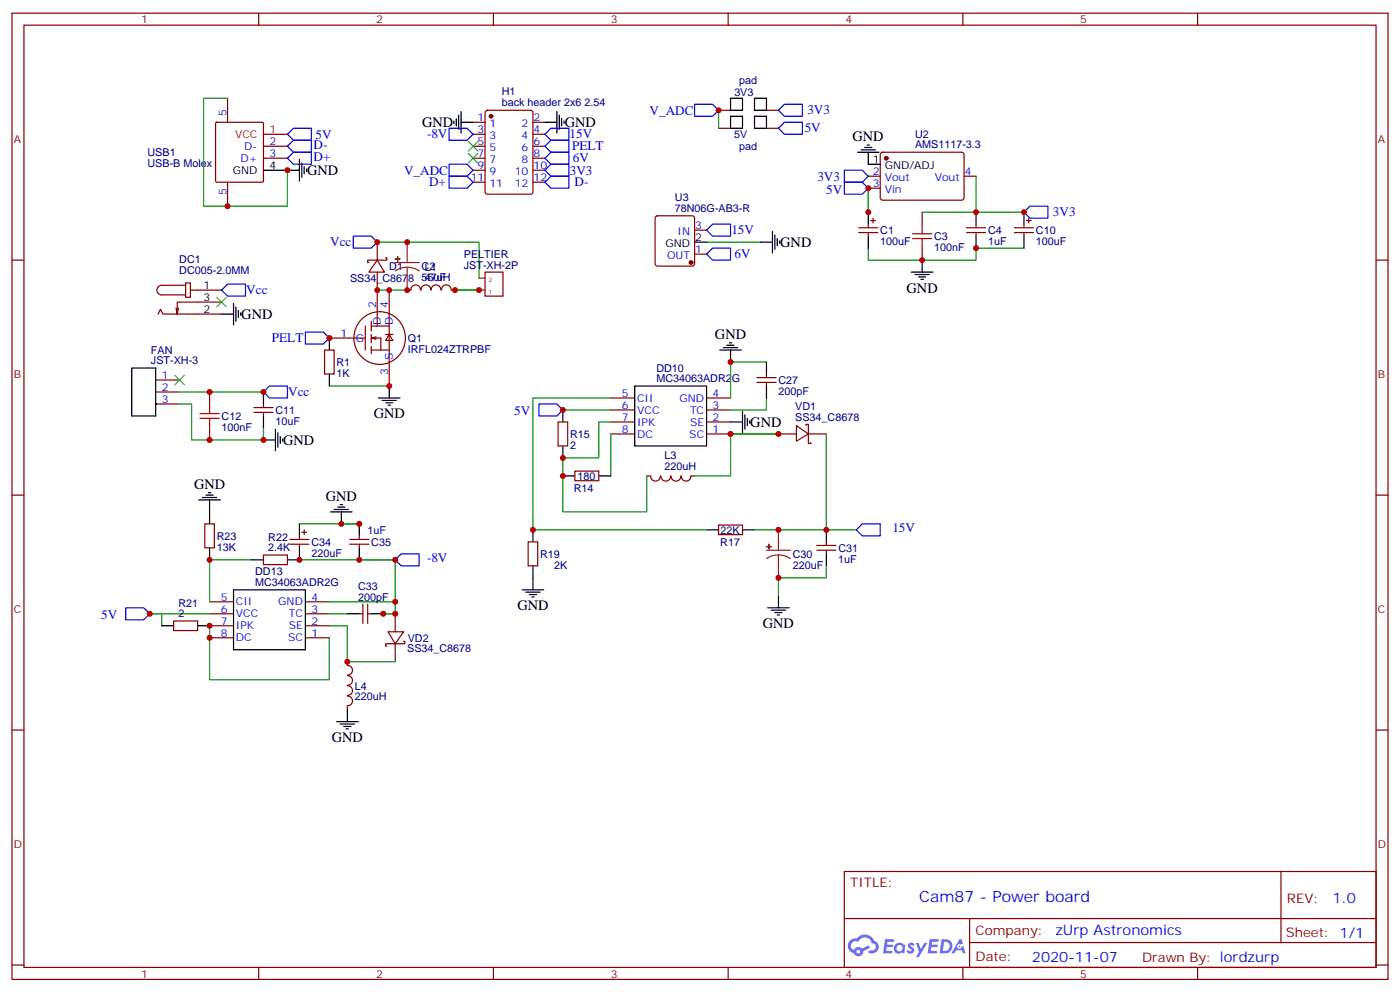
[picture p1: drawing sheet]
<svg xmlns="http://www.w3.org/2000/svg" width="412mm" height="292mm" viewBox="0 0 412 292" stroke-linecap="round" stroke-linejoin="round" font-family="sans-serif">
<g fill="none" stroke="#008700" stroke-width=".35">
<path d="M67 28.9h-7v31.8h24.7v-10.6M255.8 55.4v7M287.5 51.9v10.5M111.1 71.3h30v10.5M208.1 71.3h15.9M255.8 73v3.6h31.7v-3.6h14.1M271.6 62.4h30M111.1 85.4h8.8M134.1 85.4h7M52.9 118.9h3.5v10.6h21.2v-3.6M52.9 115.4h24.7M97 113.6h17.7"/>
<path d="M179.9 117.1h-22.9v38.8h51.1M225.8 106.5h-10.6v10.6M225.8 117.1v3.5h-10.6M165.8 120.6h14.1M179.9 124.2h-3.5v10.6h-10.6v15.8h24.7v-10.5M179.9 127.7v12.4M215.2 127.7h14.1h-14.1v12.4h-10.6M243.4 127.7v28.2h8.8M88.2 154.2h17.6M222.2 155.9h21.2M74.1 164.7h-12.4v12.4M88.2 164.7h28.2v12.4h-19.4"/>
<path d="M105.8 164.7h10.6M116.4 177.1v3.5h-3.5M243.4 166.5v3.5h-14.1v5.3M61.7 184.1v15.9h35.3v-12.3M61.7 180.6h-17.6h3.5v3.5M97 184.1h5.3v10.6h14.1M97 180.6h5.3"/>
</g>
<g fill="none" stroke="#870000" stroke-width=".35">
<path d="M3.5 3.9h405.4v284.3h-405.4zM7.1 7.4h398.2v277.3h-398.2zM76.2 3.9v3.5M145.3 3.9v3.5M214.5 3.9v3.5M283.6 3.9v3.5M352.8 3.9v3.5M63.6 36.2l.3-.2h13.4l.3 .2v17.1l-.2 .3h-13.5l-.4-.2zM67 28.9v7.1M139.3 36h3.6M139.3 39.5h3.6M143.1 32.7l.5-.2h12.7l.6 .4 .1 23.5-.5 .7-12.9 .1-.7-.5v-23.5z"/>
<path d="M157 36h3.5M157 39.5h3.5M67 53.6v7.1M77.6 46.6h7.1M77.6 43h7.1M139.3 46.6h3.6M139.3 43h3.6M139.3 53.6h3.6M139.3 50.1h3.6M157 46.6h3.5M157 43h3.5M157 53.6h3.5"/>
<path d="M157 50.1h3.5M255.8 51.9h3.5M255.8 55.4h3.5M259.5 45l.5-.2 23.6 .1 .4 .6-.1 13-.6 .4-23.6-.1-.4-.6v-12.7zM284 51.9h3.5M3.5 76.6h3.6M111.1 76.6l2.1 3.5h-4.5zM111.1 76.6h-2.8v.7h.4M111.1 71.3v5.3M113.6 75.8h.3v.8h-2.8M193.2 63.7l.5-.2h10.2l.5 .2 .2 .5v13.4l-.2 .5-.5 .2h-10.2l-.5-.2-.2-.5v-13.4zM204.6 74.8h3.5"/>
<path d="M204.6 67.7h3.5M271.6 62.4v3.6M271.6 73v3.6M284.7 67h5.6M284.7 68.4h5.6M287.5 66v1M287.5 68.4v1.1M405.3 76.6h3.6M46.6 92.4l.7-1.4 .7 1.4h17.3M52.6 90.7l-.4 1.7M54.7 83.3h1.4v4.2h-1.4zM54.7 84h-7.1a1.41 1.41 0 0 0-1.4 1.4 1.41 1.41 0 0 0 1.4 1.4h7.1"/>
<path d="M56.1 85.4h9.2M65.3 88.9h-13.1v3.5l-.3-1.7M97 99.5h7.1M104.4 99.5h3.2M106.9 93.6a7.6 7.6 0 0 1 10.4 .6 7.6 7.6 0 0 1 0 10.5 7.6 7.6 0 0 1-10.4 .6 7.9 7.9 0 0 1 0-11.7zM107.6 96v7M109.4 94.5v2.9M109.4 98.4v2.5M109.4 96h5.3M110.8 99.8l-1.4-.3h2.8v3.5M110.8 99.1l-1.4 .4M111.1 80.1v15.9"/>
<path d="M113.6 98.4h2.1M114.7 98.4l1 1.8h-2.1zM114.7 85.4v28.2M119.9 85.4h1.1M121 85.3a1.41 1.41 0 0 1 1.5-1.5 1.41 1.41 0 0 1 1.4 1.6M124 85.3a1.41 1.41 0 0 1 1.4-1.5 1.41 1.41 0 0 1 1.4 1.5M127 85.3a1.41 1.41 0 0 1 1.4-1.5 1.41 1.41 0 0 1 1.4 1.5M130.1 85.3a1.41 1.41 0 0 1 1.4-1.5 1.41 1.41 0 0 1 1.4 1.6M133 85.4h1.1M45.9 111.8h7M45.9 115.4h7M45.9 118.9h7"/>
<path d="M61.7 115.4v3.5M74.8 119.9h5.6M77.6 118.9v1M95.6 103h2.8v7.1h-2.8zM109.4 102v2.1M109.4 103h5.3M179.9 117.1h7.1M208.1 117.1h7.1M61.7 125.9v3.6M74.8 121.4h5.6M77.6 121.4v1M164.4 124.2h2.8v7h-2.8z"/>
<path d="M169.3 138.6h7.1v2.9h-7.1zM179.9 127.7h7.1M179.9 124.2h7.1M179.9 120.6h7.1M208.1 127.7h7.1M208.1 124.2h7.1M208.1 120.6h7.1M229.3 127.7h5.3M234.6 125.2l3.5 2.5-3.5 2.1zM237.4 125.2v-.3h.7v2.8M238.1 127.7v2.8h.7v-.3M238.1 127.7h5.3"/>
<path d="M3.5 145.7h3.6M60.3 154.2h2.8v7h-2.8zM85.4 158.8h5.6M88.2 157.7v1.1M88.9 156.6h1.4M89.6 155.9v1.4M103 158.8h5.7M105.8 157.7v1.1M155.6 159.5h2.8v7h-2.8zM190.5 140.1h1.1M191.7 140.1a1.41 1.41 0 0 0 1.4 1.5 1.41 1.41 0 0 0 1.4-1.5M194.7 140.1a1.41 1.41 0 0 0 1.4 1.5 1.41 1.41 0 0 0 1.4-1.5"/>
<path d="M197.7 140.1a1.41 1.41 0 0 0 1.4 1.5 1.41 1.41 0 0 0 1.4-1.5M204.6 140.1h-1.1a1.41 1.41 0 0 1-1.4 1.5 1.41 1.41 0 0 1-1.4-1.5M211.7 154.5h7v2.8h-7zM243.4 159.5v1M405.3 145.7h3.6M61.7 177.1h7.1M77.6 163.3h7.1v2.9h-7.1zM85.4 160.2h5.6M88.2 160.2v1M90 177.1h7M103 160.2h5.7M105.8 160.2v1"/>
<path d="M240.6 161.9h5.6M240.6 160.5h5.6M243.4 161.9v1.1M61.7 187.7h7.1M61.7 184.1h7.1M61.7 180.6h7.1M90 187.7h7M90 184.1h7M90 180.6h7M102.3 194.7v1.1M102.3 195.8a1.41 1.41 0 0 1 1.5 1.4 1.41 1.41 0 0 1-1.5 1.4M102.3 198.8a1.41 1.41 0 0 1 1.5 1.4 1.41 1.41 0 0 1-1.5 1.4"/>
<path d="M114.3 185.9h4.6l-2.5 3.5zM116.4 189.4h-2.8v.7h.3M116.4 180.6v5.3M116.4 189.4v5.3M118.9 188.7h.3v.7h-2.8M3.5 214.8h3.6M102.3 207.8v1M102.3 204.9a1.41 1.41 0 0 1 1.5 1.4 1.41 1.41 0 0 1-1.5 1.4M102.3 201.8a1.41 1.41 0 0 1 1.5 1.4 1.41 1.41 0 0 1-1.5 1.4M405.3 214.8h3.6M248.7 256.5h156.6v28.2h-156.6zM377.3 256.5v20.9"/>
<path d="M248.7 270.3h156.5M285.6 277.4h119.6M285.6 270.3v14.1M3.5 284h3.6M76.2 284.7v3.5M145.3 284.7v3.5M214.5 284.7v3.5M283.6 284.7v3.5M352.8 284.7v3.5M405.3 284h3.6"/>
</g>
<g fill="none" stroke="#000" stroke-width=".35">
<path d="M133.7 35.6v.7M134.4 34.9v2.1M135.1 33.9v4.2M135.8 36h3.5M135.8 32.8v6.4M160.5 36h3.5M164 32.8v6.4M164.7 33.9v4.2M165.5 34.9v2.1M166.2 35.6v.7M77.6 50.1h10.6M88.2 46.9v6.4"/>
<path d="M88.9 48v4.2M89.6 49v2.2M90.3 49.7v.7M252.6 44.8h6.3M253.6 44.1h4.3M254.7 43.4h2.1M255.4 42.7h.7M255.8 44.8v3.5h3.5M204.6 71.3h3.5M224 71.3h3.5M227.5 68.1v6.3M228.2 69.1v4.3"/>
<path d="M229 70.2v2.1M229.7 70.9v.7M271.6 76.6v3.5M287.5 62.4v3.6M287.5 69.5v3.5M65.3 92.4h3.5M68.8 89.3v6.3M69.5 90.3v4.2M70.2 91.4v2.1M70.9 92.1v.7M97 99.5v3.5M268.5 80.1h6.3"/>
<path d="M269.5 80.8h4.3M270.6 81.5h2.1M271.3 82.2h.7M38.8 108.3h7.1v14.1h-7.1zM77.6 115.4v3.5M97 110.1v3.5M111.5 117.1h6.3M112.5 117.8h4.3M113.6 118.5h2.1M114.3 119.2h.7M114.7 113.6v3.5M187 113.6h21.1v17.6h-21.1z"/>
<path d="M212 103h6.4M213.1 102.3h4.2M214.1 101.6h2.2M214.8 100.9h.7M215.2 103v3.5M77.6 129.5h3.5M77.6 122.4v3.5M81.1 126.3v6.3M81.8 127.4v4.2M82.5 128.4v2.1M83.3 129.1v.7M165.8 120.6v3.6"/>
<path d="M165.8 131.2v3.6M215.2 124.2h3.5M218.7 121v6.4M219.4 122.1v4.2M220.1 123.1v2.1M220.8 123.8v.7M58.6 147.1h6.3M59.6 146.4h4.3M60.7 145.7h2.1M61.4 145h.7M61.7 147.1v7.1M88.2 154.2v3.5"/>
<path d="M97.4 150.6h6.3M98.4 149.9h4.3M99.5 149.2h2.1M100.2 148.5h.7M100.5 150.6v3.6M105.8 154.2v3.5M157 155.9v3.6M165.8 140.1h3.5M176.4 140.1h3.5M208.1 155.9h3.6M218.7 155.9h3.5M243.4 155.9v3.6"/>
<path d="M61.7 161.2v3.5M68.8 173.6h21.2v17.6h-21.2zM74.1 164.7h3.5M88.2 161.2v3.5h-3.5M105.8 161.2v3.5M153.8 173.6h6.4M154.9 174.3h4.2M155.9 175h2.1M156.6 175.7h.7M157 166.5v7.1M226.1 178.9h6.4M227.2 179.6h4.2"/>
<path d="M229.3 175.3v3.6M243.4 163v3.5M228.2 180.3h2.2M229 181h.7M99.1 212.4h6.4M100.2 213.1h4.2M101.2 213.8h2.2M102 214.5h.7M102.3 208.8v3.6"/>
</g>
<path d="M77.6 39.5h7.1" fill="none" stroke="#f00" stroke-width=".35"/>
<g fill="#870000" stroke="#870000" stroke-width=".35">
<circle cx="144.6" cy="34.2" r=".53"/>
<circle cx="261.1" cy="46.6" r=".53"/>
<circle cx="203.6" cy="77.3" r=".53"/>
</g>
<g fill="none" stroke="#00f" stroke-width=".35">
<path d="M84.7 39.5l1.7-1.8h5.3v3.6h-5.3zM132.3 37.7h5.3l1.7 1.8-1.7 1.8h-5.3zM160.5 39.5l1.8-1.8h5.3v3.6h-5.3zM84.7 43l1.7-1.7h5.3v3.5h-5.3zM84.7 46.6l1.7-1.8h5.3v3.5h-5.3zM132.3 48.3h5.3l1.7 1.8-1.7 1.8h-5.3zM132.3 51.9h5.3l1.7 1.7-1.7 1.8h-5.3zM160.5 50.1l1.8-1.8h5.3v3.6h-5.3zM160.5 53.6l1.8-1.7h5.3v3.5h-5.3zM160.5 43l1.8-1.7h5.3v3.5h-5.3zM160.5 46.6l1.8-1.8h5.3v3.5h-5.3zM248.7 50.1h5.3l1.8 1.8-1.8 1.7h-5.3z"/>
<path d="M248.7 53.6h5.3l1.8 1.8-1.8 1.8h-5.3zM104.1 69.5h5.3l1.7 1.8-1.7 1.7h-5.3zM208.1 67.7l1.8-1.7h5.3v3.5h-5.3zM208.1 74.8l1.8-1.8h5.3v3.6h-5.3zM303.4 60.7h5.3v3.5h-5.3l-1.8-1.8zM65.3 85.4l1.7-1.8h5.3v3.5h-5.3zM90 97.7h5.2l1.8 1.8-1.8 1.7h-5.2zM77.6 115.4l1.8-1.8h5.3v3.5h-5.3zM158.7 118.9h5.3l1.8 1.7-1.8 1.8h-5.3zM254 154.2h5.3v3.5h-5.3l-1.8-1.8zM37 178.9h5.3l1.8 1.7-1.8 1.8h-5.3zM116.4 164.7l1.8-1.7h5.3v3.5h-5.3z"/>
</g>
<circle cx="45.9" cy="118.9" r=".18" fill="#000"/>
<path d="M268.8 70.2h5.7M268.8 68.8h5.7M271.6 66v2.8M271.6 70.2v2.8M61.7 118.9v2.8M58.9 123.1h5.7M58.9 121.7h5.7M61.7 123.1v2.8" fill="none" stroke="#a10000" stroke-width=".35"/>
<path d="M229.3 155.9v6M225.8 161.9h7M229.3 163.3l1.9 .3 1.6 .8M229.3 163.3l-1.8 .3-1.7 .8M229.3 163.3v6.7" fill="none" stroke="#8c2424" stroke-width=".35"/>
<g fill="#8c2424" stroke="#8c2424" stroke-width=".35">
<path d="M225.8 160.9h1.4z"/>
<path d="M226.5 160.2v1.4z"/>
</g>
<path d="M63.9 87.5l2.8 2.8M66.7 87.5l-2.8 2.8M51.5 110.4l2.8 2.8M54.3 110.4l-2.8 2.8" fill="none" stroke="#3c3" stroke-width=".35"/>
<g fill="#5487ff">
<path d="M267.7 277.6a1.22 1.22 0 0 1 1.7 .3l-.4 .6a.47 .47 0 0 0-.3-.4 .47 .47 0 0 0-.5 .2l.1 .2a1.14 1.14 0 0 1 .8 1.8 1.14 1.14 0 0 1-1.9-.1l-.2-.1 .5-.6 .7 .4a.29 .29 0 0 0 .3-.2 .29 .29 0 0 0-.2-.3 1.04 1.04 0 0 1-.6-1.8z"/>
<path d="M260.7 276.4h2.4l.3 .2-.2 .5h-1.8l-.1 .9h1.5l.3 .4-.3 .3h-1.6l-.2 1.1 1.7 .1 .2 .3-.2 .3-2.6 .1z"/>
<path d="M273.8 276.4h2.4l.3 .2-.1 .5h-1.8l-.2 .9h1.6l.3 .4-.4 .3h-1.6l-.1 1.1 1.7 .1 .2 .3-.2 .3h-2.6z"/>
<path d="M282.6 276.4h.7l.3 1.3-.6 .3a.69 .69 0 0 0-1 .2 .69 .69 0 0 0 .4 1 .69 .69 0 0 0 .9-.6l.5-.3 .6 2.2h-.8l-.2-.8h-1.8l-.5 .8h-.8z"/>
<path d="M269.8 277.5h.8l.6 1.8 1.1-1.8h.9l-2.6 4.2h-.8l.9-1.6z"/>
<path d="M277.4 276.4l-.6 4.2h1.3a2.11 2.11 0 0 0 2.5-2.2 2.11 2.11 0 0 0-2.5-2zM278.1 277.1a1.39 1.39 0 0 1 1.7 1.5 1.39 1.39 0 0 1-1.8 1.2h-.3z"/>
<path d="M263.7 278a1.54 1.54 0 0 0-.1 2.2 1.54 1.54 0 0 0 2.2 .1l.6 .3 .3-2.3-.2-.3h-.4a1.49 1.49 0 0 0-2.4 0zM264 279a.94 .94 0 0 1 1.8 0 .94 .94 0 0 1-1.8 0z"/>
<path d="M250.4 276.8a2.18 2.18 0 0 0 1.1 3.7 1.44 1.44 0 0 0 1.6 .9 1.44 1.44 0 0 0 1.2-1.5l2-1-.5-.7-1.9 1a1.47 1.47 0 0 0-2.4 .4 1.39 1.39 0 0 1-.7-1.9 1.39 1.39 0 0 1 2-.5 2.12 2.12 0 0 1 2.2-1.3 2.12 2.12 0 0 1 1.9 1.7 1.14 1.14 0 0 1 1.1 1.4 1.14 1.14 0 0 1-1.7 .7 .43 .43 0 0 0-.5 .4 .43 .43 0 0 0 .4 .5 1.98 1.98 0 0 0 2.5-1.3 1.98 1.98 0 0 0-1.2-2.5 3.1 3.1 0 0 0-5.3-.7l-.9 .1zM252.3 280.1a.55 .55 0 0 1 1.1 0 .55 .55 0 0 1-1.1 0z"/>
<circle cx="282.6" cy="278.5" r=".26"/>
</g>
<path d="M116.4 77.3h7.1M119.9 78.7l1.9 .2 1.7 .8M119.9 78.7l-1.8 .2-1.7 .8M119.9 71.3v6M119.9 78.7v6.7M141.1 85.4h1.8M141.1 81.8h1.8" fill="none" stroke="#8c2424" stroke-width=".35"/>
<g fill="#8c2424" stroke="#8c2424" stroke-width=".35">
<path d="M116.4 76.2h1.4z"/>
<path d="M117.1 75.5l.1 1.4z"/>
</g>
<g fill="none" stroke="#870000" stroke-width=".35">
<path d="M211.7 32.5h3.5M211.7 37.7h3.5M225.8 32.5h3.5M225.8 37.7h3.5M252.9 67h5.7M252.9 68.4h5.7M255.8 66v1M255.8 68.4v1.1M256.5 64.9h1.4M257.2 64.2v1.4M298.8 67h5.6M298.8 68.4h5.6"/>
<path d="M301.6 66v1M301.6 68.4v1.1M302.3 64.9h1.4M303 64.2v1.4M142.9 80.1h5.3v7h-5.3zM223 112.5h5.6M223 111.1h5.6M225.8 110.1v1M225.8 112.5v1.1M106.9 177.8v5.6M108.3 177.8v5.6M51.2 182.7h7v2.9h-7z"/>
<path d="M105.8 180.6h1.1M108.3 180.6h1.1"/>
</g>
<path d="M137.9 41.6l2.9 2.8M137.9 45.2l2.9 2.8M140.8 41.6l-2.9 2.8M140.8 45.2l-2.9 2.8" fill="none" stroke="#3c3" stroke-width=".35"/>
<path d="M204.6 30.7h5.3l1.8 1.8-1.8 1.7h-5.3zM231.1 30.7h5.3v3.5h-5.3l-1.8-1.7zM231.1 36h5.3v3.5h-5.3l-1.8-1.8z" fill="none" stroke="#00f" stroke-width=".35"/>
<g fill="none" stroke="#000" stroke-width=".35">
<path d="M215.2 28.9h3.5v3.6h-3.5zM215.2 34.2h3.5v3.5h-3.5zM222.2 28.9h3.6v3.6h-3.6zM222.2 34.2h3.6v3.5h-3.6zM255.8 62.4v3.6M255.8 69.5v3.5M301.6 62.4v3.6M301.6 69.5v3.5M225.8 106.5v3.6M225.8 113.6v3.5M47.6 184.1h3.6M58.2 184.1h3.5"/>
<path d="M102.3 180.6h3.5M109.4 180.6h3.5"/>
</g>
<path d="M211.7 32.5v5.2M112.9 180.6h3.5" fill="none" stroke="#008700" stroke-width=".35"/>
<g fill="#c00">
<circle cx="84.7" cy="50.1" r=".88"/>
<circle cx="67" cy="60.7" r=".88"/>
<circle cx="229.3" cy="127.7" r=".88"/>
<circle cx="114.7" cy="113.6" r=".88"/>
<circle cx="97" cy="99.5" r=".88"/>
<circle cx="111.1" cy="71.3" r=".88"/>
<circle cx="255.8" cy="55.4" r=".88"/>
<circle cx="77.6" cy="115.4" r=".88"/>
<circle cx="77.6" cy="129.5" r=".88"/>
<circle cx="287.5" cy="62.4" r=".88"/>
<circle cx="287.5" cy="73" r=".88"/>
<circle cx="271.6" cy="76.6" r=".88"/>
<circle cx="61.7" cy="187.7" r=".88"/>
<circle cx="100.5" cy="154.2" r=".88"/>
<circle cx="215.2" cy="127.7" r=".88"/>
<circle cx="44.1" cy="180.6" r=".88"/>
<circle cx="116.4" cy="164.7" r=".88"/>
<circle cx="105.8" cy="164.7" r=".88"/>
<circle cx="105.8" cy="154.2" r=".88"/>
<circle cx="116.4" cy="177.1" r=".88"/>
<circle cx="102.3" cy="194.7" r=".88"/>
<circle cx="165.8" cy="140.1" r=".88"/>
<circle cx="157" cy="155.9" r=".88"/>
<circle cx="229.3" cy="170" r=".88"/>
<circle cx="243.4" cy="155.9" r=".88"/>
<circle cx="229.3" cy="155.9" r=".88"/>
<circle cx="215.2" cy="106.5" r=".88"/>
<circle cx="165.8" cy="120.6" r=".88"/>
<circle cx="165.8" cy="134.8" r=".88"/>
<circle cx="88.2" cy="164.7" r=".88"/>
<circle cx="61.7" cy="164.7" r=".88"/>
<circle cx="61.7" cy="129.5" r=".88"/>
<circle cx="61.7" cy="115.4" r=".88"/>
<circle cx="119.9" cy="71.3" r=".88"/>
<circle cx="141.1" cy="85.4" r=".88"/>
<circle cx="211.7" cy="32.5" r=".88"/>
<circle cx="116.4" cy="180.6" r=".88"/>
<circle cx="112.9" cy="180.6" r=".88"/>
<circle cx="61.7" cy="184.1" r=".88"/>
<circle cx="301.6" cy="62.4" r=".88"/>
<circle cx="255.8" cy="62.4" r=".88"/>
<circle cx="111.1" cy="85.4" r=".88"/>
<circle cx="114.7" cy="85.4" r=".88"/>
<circle cx="119.9" cy="85.4" r=".88"/>
<circle cx="134.1" cy="85.4" r=".88"/>
</g>
<text font-size="4.6" fill="#00f" x="270.8" y="265.5">Cam87 - Power board</text>
<g font-size="4.2">
<text x="124.4" y="37.4">GND</text>
<text x="166.3" y="37.4">GND</text>
<text x="251.1" y="41.5">GND</text>
<text x="90.5" y="51.5">GND</text>
<text x="229.8" y="72.6">GND</text>
<text x="267.1" y="86.1">GND</text>
<text x="71.1" y="93.8">GND</text>
<text x="210.6" y="99.8">GND</text>
<text x="110.1" y="123.1">GND</text>
<text x="221" y="125.6">GND</text>
<text x="83.4" y="130.9">GND</text>
<text x="57.2" y="143.9">GND</text>
<text x="96" y="147.5">GND</text>
<text x="152.4" y="179.6">GND</text>
<text x="224.7" y="184.9">GND</text>
<text x="97.7" y="218.4">GND</text>
</g>
<g font-size="4.2" fill="#00f">
<text x="392.5" y="265.7">1.0</text>
<text x="310.9" y="275.3">zUrp Astronomics</text>
<text x="304" y="283.1">2020-11-07</text>
</g>
<g font-size="3.9" fill="#00f">
<text x="191.4" y="33.8">V_ADC</text>
<text x="237.8" y="33.7">3V3</text>
<text x="92.9" y="40.8">5V</text>
<text x="125.8" y="40.7">-8V</text>
<text x="167.8" y="40.7">15V</text>
<text x="237" y="38.8">5V</text>
<text x="92.4" y="43.9">D-</text>
<text x="92.4" y="47.4">D+</text>
<text x="168.5" y="44.3">PELT</text>
<text x="168.7" y="47.8">6V</text>
<text x="119" y="51.4">V_ADC</text>
<text x="167.9" y="51.5">3V3</text>
<text x="240.8" y="53.3">3V3</text>
<text x="126.4" y="54.9">D+</text>
<text x="169.2" y="54.9">D-</text>
<text x="243.4" y="57">5V</text>
<text x="310.2" y="63.6">3V3</text>
<text x="215.4" y="69">15V</text>
<text x="97.3" y="72.5">Vcc</text>
<text x="216.4" y="76">6V</text>
<text x="72.6" y="86.6">Vcc</text>
<text x="80.1" y="100.7">PELT</text>
<text x="84.9" y="116.6">Vcc</text>
<text x="151.5" y="122.3">5V</text>
<text x="262.9" y="156.7">15V</text>
<text x="125.8" y="165.5">-8V</text>
<text x="29.8" y="182.2">5V</text>
</g>
<g font-size="3.9" fill="#800">
<text x="250.5" y="261.1">TITLE:</text>
<text x="379.1" y="265.7">REV:</text>
<text x="287.4" y="275.3">Company:</text>
<text x="378.7" y="275.9">Sheet: 1/1</text>
<text x="287.4" y="282.9">Date:</text>
<text x="336.4" y="283">Drawn By: lordzurp</text>
</g>
<g font-size="3.2" fill="#800">
<text x="41.6" y="6.9">1</text>
<text x="110.8" y="6.9">2</text>
<text x="179.9" y="6.9">3</text>
<text x="249.1" y="6.9">4</text>
<text x="318.2" y="6.9">5</text>
<text x="4.1" y="42">A</text>
<text x="405.9" y="42">A</text>
<text x="4.1" y="111.1">B</text>
<text x="405.9" y="111.1">B</text>
<text x="4.1" y="180.3">C</text>
<text x="405.9" y="180.3">C</text>
<text x="4.1" y="249.4">D</text>
<text x="405.9" y="249.4">D</text>
<text x="41.6" y="287.7">1</text>
<text x="110.8" y="287.7">2</text>
<text x="179.9" y="287.7">3</text>
<text x="249.1" y="287.7">4</text>
<text x="318.2" y="287.7">5</text>
</g>
<g font-size="3.2" fill="#000080">
<text x="147.8" y="28">H1</text>
<text x="216.3" y="28.3">3V3</text>
<text x="217.7" y="24.8">pad</text>
<text x="147.8" y="31.2">back header 2x6 2.54</text>
<text x="216.3" y="40.7">5V</text>
<text x="269.5" y="40.5">U2</text>
<text x="43.5" y="45.9">USB1</text>
<text x="217.7" y="44.2">pad</text>
<text x="269.5" y="43.6">AMS1117-3.3</text>
<text x="43.5" y="49.1">USB-B Molex</text>
<text x="198.8" y="59.2">U3</text>
<text x="198.8" y="62.4">78N06G-AB3-R</text>
<text x="259.3" y="68.9">C1</text>
<text x="275.2" y="70.7">C3</text>
<text x="291" y="68.9">C4</text>
<text x="305.2" y="68.9">C10</text>
<text x="52.8" y="77.4">DC1</text>
<text x="136.6" y="75.8">PELTIER</text>
<text x="259.3" y="72">100uF</text>
<text x="275.2" y="73.8">100nF</text>
<text x="291" y="72.1">1uF</text>
<text x="305.2" y="72">100uF</text>
<text x="52.8" y="80.6">DC005-2.0MM</text>
<text x="103.1" y="82.9">SS34_C8678</text>
<text x="114.7" y="79.5">D1</text>
<text x="124.2" y="82.6">56uF</text>
<text x="124.2" y="79.5">C2</text>
<text x="125.2" y="82.8">47uH</text>
<text x="125.2" y="79.6">L1</text>
<text x="136.6" y="79">JST-XH-2P</text>
<text x="120.1" y="100.7">Q1</text>
<text x="44.5" y="107.2">JST-XH-3</text>
<text x="44.5" y="104.1">FAN</text>
<text x="99.1" y="107.7">R1</text>
<text x="120.1" y="103.8">IRFL024ZTRPBF</text>
<text x="99.1" y="110.9">1K</text>
<text x="193.4" y="112.5">MC34063ADR2G</text>
<text x="193.4" y="109.4">DD10</text>
<text x="229.3" y="113">C27</text>
<text x="229.3" y="116.1">200pF</text>
<text x="65.3" y="123.6">C12</text>
<text x="81.1" y="125">10uF</text>
<text x="81.1" y="121.8">C11</text>
<text x="234.3" y="123.8">SS34_C8678</text>
<text x="234.3" y="120.6">VD1</text>
<text x="65.3" y="126.7">100nF</text>
<text x="167.9" y="128.9">R15</text>
<text x="167.9" y="132">2</text>
<text x="195.7" y="135.1">L3</text>
<text x="170.1" y="141.2">180</text>
<text x="195.7" y="138.3">220uH</text>
<text x="169" y="144.7">R14</text>
<text x="63.9" y="158.8">R23</text>
<text x="79" y="159.1">R22</text>
<text x="91.7" y="160.6">C34</text>
<text x="108.3" y="157.1">1uF</text>
<text x="109.4" y="160.6">C35</text>
<text x="212.2" y="160.6">R17</text>
<text x="212.2" y="157.1">22K</text>
<text x="63.9" y="162">13K</text>
<text x="79" y="162.3">2.4K</text>
<text x="91.7" y="163.8">220uF</text>
<text x="159.1" y="164.1">R19</text>
<text x="163.2" y="167.3">2K</text>
<text x="233.5" y="167.3">220uF</text>
<text x="233.5" y="164.1">C30</text>
<text x="246.9" y="165.5">1uF</text>
<text x="246.9" y="162.4">C31</text>
<text x="75.2" y="172.5">MC34063ADR2G</text>
<text x="75.2" y="169.3">DD13</text>
<text x="105.5" y="173.6">C33</text>
<text x="52.6" y="178.6">R21</text>
<text x="105.5" y="176.7">200pF</text>
<text x="52.6" y="181.7">2</text>
<text x="119.9" y="192">SS34_C8678</text>
<text x="120.1" y="188.8">VD2</text>
<text x="104.5" y="202.9">L4</text>
<text x="104.5" y="206.1">220uH</text>
</g>
<g font-size="3.2" fill="#00f">
<text x="66.7" y="34.2" transform="rotate(-90 66.7 34.2)">5</text>
<text x="140.7" y="35.6">1</text>
<text x="157.2" y="35.6">2</text>
<text x="140.7" y="39.2">3</text>
<text x="144.2" y="37.4">1</text>
<text x="144.2" y="40.9">3</text>
<text x="153.7" y="40.9">4</text>
<text x="153.7" y="37.4">2</text>
<text x="157.2" y="39.2">4</text>
<text x="70.8" y="47.6">D+</text>
<text x="72" y="44.1">D-</text>
<text x="79.4" y="46.2">3</text>
<text x="79.4" y="42.7">2</text>
<text x="140.7" y="42.7">5</text>
<text x="140.7" y="46.2">7</text>
<text x="144.2" y="44.4">5</text>
<text x="144.2" y="48">7</text>
<text x="153.7" y="48">8</text>
<text x="153.7" y="44.4">6</text>
<text x="157.2" y="46.2">8</text>
<text x="157.2" y="42.7">6</text>
<text x="138.7" y="53.3">11</text>
<text x="140.7" y="49.7">9</text>
<text x="144.2" y="51.5">9</text>
<text x="151.6" y="51.5">10</text>
<text x="157.2" y="53.3">12</text>
<text x="157.2" y="49.7">10</text>
<text x="257.1" y="51.5">2</text>
<text x="260.6" y="53.3">Vout</text>
<text x="275.3" y="53.3">Vout</text>
<text x="284.2" y="51.5">4</text>
<text x="66.7" y="57.4" transform="rotate(-90 66.7 57.4)">5</text>
<text x="144.2" y="55">11</text>
<text x="151.6" y="55">12</text>
<text x="257.1" y="55">3</text>
<text x="260.6" y="56.8">Vin</text>
<text x="199.6" y="69.1">IN</text>
<text x="204.8" y="67.4">3</text>
<text x="196.5" y="76.2">OUT</text>
<text x="204.8" y="74.4">1</text>
<text x="110.8" y="90.7" transform="rotate(-90 110.8 90.7)">2</text>
<text x="112.2" y="95.6" transform="rotate(-90 112.2 95.6)">D</text>
<text x="114.3" y="90.7" transform="rotate(-90 114.3 90.7)">4</text>
<text x="115.7" y="95.6" transform="rotate(-90 115.7 95.6)">D</text>
<text x="100.3" y="99.1">1</text>
<text x="104.8" y="100.5">G</text>
<text x="115.7" y="105.8" transform="rotate(-90 115.7 105.8)">S</text>
<text x="47.6" y="111.5">1</text>
<text x="114.3" y="110.3" transform="rotate(-90 114.3 110.3)">3</text>
<text x="47.6" y="115">2</text>
<text x="47.6" y="118.5">3</text>
<text x="183.2" y="116.8">5</text>
<text x="187.7" y="118.2">CII</text>
<text x="200.2" y="118.2">GND</text>
<text x="209.9" y="116.8">4</text>
<text x="183.2" y="120.3">6</text>
<text x="183.2" y="123.8">7</text>
<text x="187.7" y="121.7">VCC</text>
<text x="187.7" y="125.2">IPK</text>
<text x="203.3" y="125.2">SE</text>
<text x="203.3" y="121.7">TC</text>
<text x="209.9" y="123.8">2</text>
<text x="209.9" y="120.3">3</text>
<text x="183.2" y="127.4">8</text>
<text x="187.7" y="128.8">DC</text>
<text x="203" y="128.8">SC</text>
<text x="209.9" y="127.4">1</text>
<text x="65" y="176.7">5</text>
<text x="69.5" y="178.2">CII</text>
<text x="82" y="178.2">GND</text>
<text x="91.7" y="176.7">4</text>
<text x="65" y="180.3">6</text>
<text x="65" y="183.8">7</text>
<text x="69.5" y="181.7">VCC</text>
<text x="69.5" y="185.2">IPK</text>
<text x="85.1" y="185.2">SE</text>
<text x="85.1" y="181.7">TC</text>
<text x="91.7" y="183.8">2</text>
<text x="91.7" y="180.3">3</text>
<text x="65" y="187.3">8</text>
<text x="69.5" y="188.7">DC</text>
<text x="84.9" y="188.7">SC</text>
<text x="91.7" y="187.3">1</text>
</g>
<g font-size="3.2" fill="#f00">
<text x="69.2" y="40.6">VCC</text>
<text x="79.4" y="39.2">1</text>
</g>
<g font-size="3.2">
<text x="257.1" y="48">1</text>
<text x="68.6" y="51.2">GND</text>
<text x="79.4" y="49.7">4</text>
<text x="260.6" y="49.7">GND/ADJ</text>
<text x="204.8" y="70.9">2</text>
<text x="196" y="72.7">GND</text>
<text x="60" y="88.5">3</text>
<text x="60" y="85">1</text>
<text x="60" y="92.1">2</text>
</g>
<g font-size="1.8" fill="#8d2323">
<text x="143.9" y="82.9">2</text>
<text x="143.9" y="86.4">1</text>
</g>
</svg>
